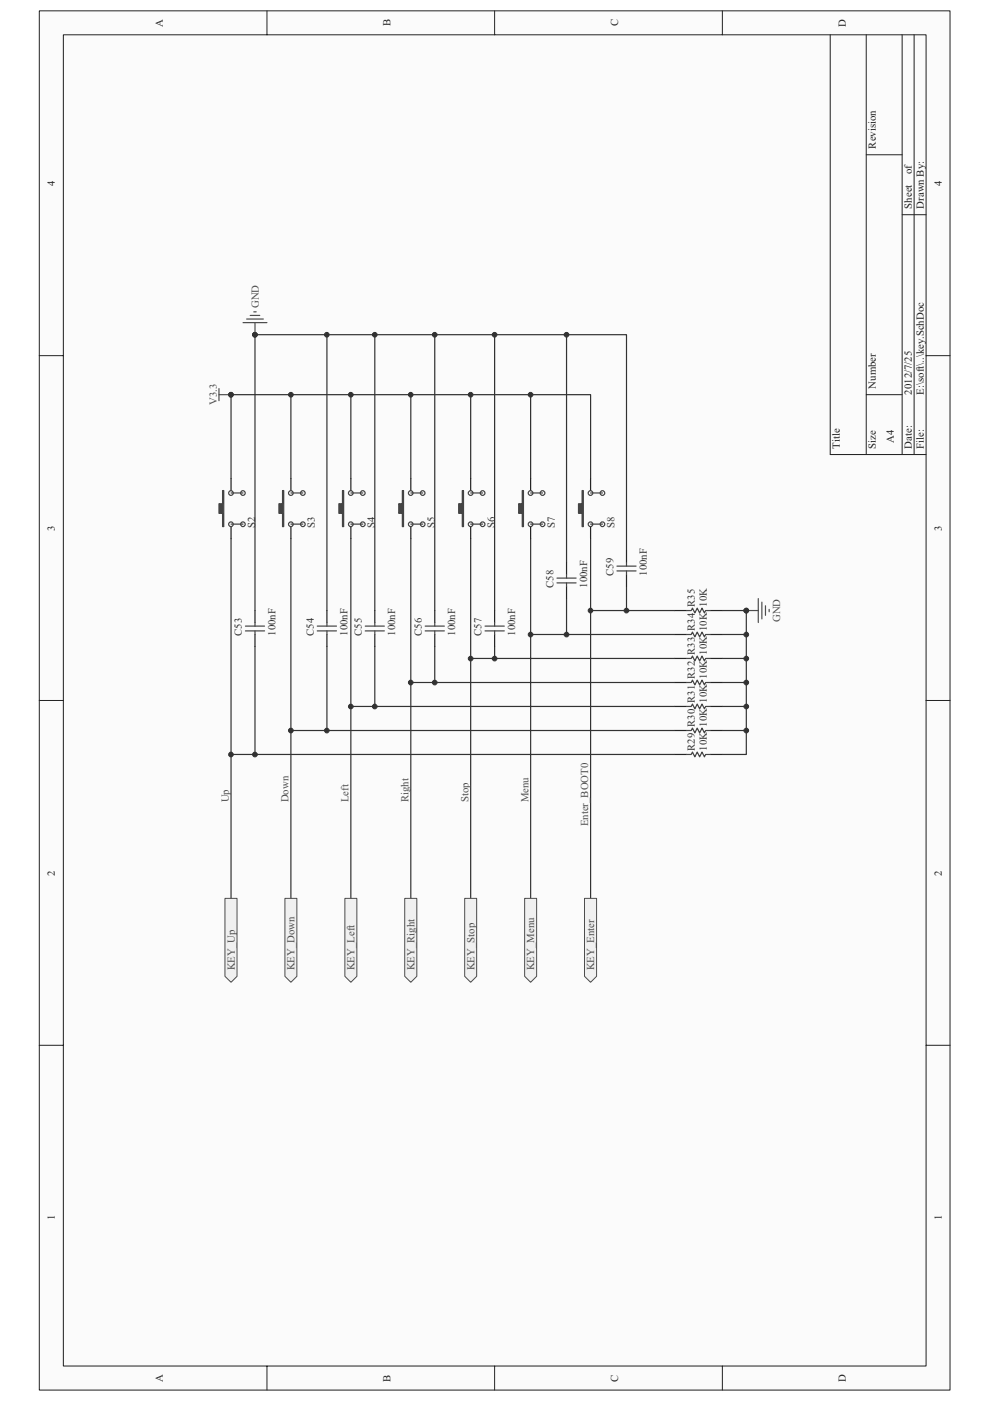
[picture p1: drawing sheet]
<svg xmlns="http://www.w3.org/2000/svg" width="210mm" height="297mm" viewBox="0 0 210 297" stroke-linecap="round" stroke-linejoin="round" font-family="sans-serif">
<path d="M8.4 2.3h193.1v292.4h-193.1z" fill="#fafbfb"/>
<path d="M8.3 2.3h193.2v292.4h-193.2z" fill="none" stroke="#231f20" stroke-width=".21"/>
<path d="M13.5 7.4h182.9v282.2h-182.9z" fill="#fafbfb"/>
<g fill="none" stroke="#231f20" stroke-width=".21">
<path d="M13.4 7.4h183v282.2h-183zM56.6 2.3v5.1M104.9 2.3v5.1M153.2 2.3v5.1M176.1 7.4v89h20.3M183.7 7.4v89M191.3 7.4v89M193.9 7.4v89M183.7 32.8h7.6M191.3 45.5h5.1M8.3 75.4h5.1M196.4 75.4h5.1"/>
<path d="M183.7 83.7h7.6M8.3 148.5h5.1M196.4 148.5h5.1M8.3 221.6h5.1M196.4 221.6h5.1M56.6 289.6v5.1M104.9 289.6v5.1M153.2 289.6v5.1"/>
</g>
<path d="M49 101.5v-17.8h76.3v17.8" fill="none" stroke="#333133" stroke-width=".25"/>
<circle cx="49" cy="83.7" r=".49" fill="#333133"/>
<circle cx="49" cy="83.7" r=".49" fill="none" stroke="#333133" stroke-width=".21"/>
<path d="M61.7 83.7v17.8" fill="none" stroke="#333133" stroke-width=".25"/>
<circle cx="61.7" cy="83.7" r=".49" fill="#333133"/>
<circle cx="61.7" cy="83.7" r=".49" fill="none" stroke="#333133" stroke-width=".21"/>
<path d="M74.4 83.7v17.8" fill="none" stroke="#333133" stroke-width=".25"/>
<circle cx="74.4" cy="83.7" r=".49" fill="#333133"/>
<circle cx="74.4" cy="83.7" r=".49" fill="none" stroke="#333133" stroke-width=".21"/>
<path d="M87.1 83.7v17.8" fill="none" stroke="#333133" stroke-width=".25"/>
<circle cx="87.1" cy="83.7" r=".49" fill="#333133"/>
<circle cx="87.1" cy="83.7" r=".49" fill="none" stroke="#333133" stroke-width=".21"/>
<path d="M99.8 83.7v17.8" fill="none" stroke="#333133" stroke-width=".25"/>
<circle cx="99.8" cy="83.7" r=".49" fill="#333133"/>
<circle cx="99.8" cy="83.7" r=".49" fill="none" stroke="#333133" stroke-width=".21"/>
<path d="M112.5 83.7v17.8" fill="none" stroke="#333133" stroke-width=".25"/>
<circle cx="112.5" cy="83.7" r=".49" fill="#333133"/>
<circle cx="112.5" cy="83.7" r=".49" fill="none" stroke="#333133" stroke-width=".21"/>
<path d="M158.3 129.4h2.5M160.8 126.9v5.1M161.6 127.7v3.5M162.4 128.4v2.1M163.1 129.2v.5" fill="none" stroke="#4c4c4e" stroke-width=".25"/>
<circle cx="158.3" cy="129.5" r=".49" fill="#333133"/>
<circle cx="158.3" cy="129.5" r=".49" fill="none" stroke="#333133" stroke-width=".21"/>
<path d="M49 114.2v76.3M61.7 114.2v76.3M74.4 114.2v76.3M87.1 114.2v76.3M99.8 114.2v76.3M112.5 114.2v76.3M125.3 114.2v76.3" fill="none" stroke="#333133" stroke-width=".25"/>
<path d="M47.7 190.5h2.6v16.5l-1.3 1.3-1.3-1.3z" fill-rule="evenodd" fill="#eff0f0"/>
<path d="M47.7 190.5h2.6v16.5l-1.3 1.3-1.3-1.3z" fill="none" stroke="#4c4c4e" stroke-width=".21"/>
<path d="M60.4 190.5h2.6v16.5l-1.3 1.3-1.3-1.3z" fill-rule="evenodd" fill="#eff0f0"/>
<path d="M60.4 190.5h2.6v16.5l-1.3 1.3-1.3-1.3z" fill="none" stroke="#4c4c4e" stroke-width=".21"/>
<path d="M73.1 190.5h2.6v16.5l-1.3 1.3-1.3-1.3z" fill-rule="evenodd" fill="#eff0f0"/>
<path d="M73.1 190.5h2.6v16.5l-1.3 1.3-1.3-1.3z" fill="none" stroke="#4c4c4e" stroke-width=".21"/>
<path d="M85.8 190.5h2.6v16.5l-1.3 1.3-1.3-1.3z" fill-rule="evenodd" fill="#eff0f0"/>
<path d="M85.8 190.5h2.6v16.5l-1.3 1.3-1.3-1.3z" fill="none" stroke="#4c4c4e" stroke-width=".21"/>
<path d="M98.6 190.5h2.5v16.5l-1.3 1.3-1.2-1.3z" fill-rule="evenodd" fill="#eff0f0"/>
<path d="M98.6 190.5h2.5v16.5l-1.3 1.3-1.2-1.3z" fill="none" stroke="#4c4c4e" stroke-width=".21"/>
<path d="M111.3 190.5h2.5v16.5l-1.3 1.3-1.2-1.3z" fill-rule="evenodd" fill="#eff0f0"/>
<path d="M111.3 190.5h2.5v16.5l-1.3 1.3-1.2-1.3z" fill="none" stroke="#4c4c4e" stroke-width=".21"/>
<path d="M124 190.5h2.5v16.5l-1.2 1.3-1.3-1.3z" fill-rule="evenodd" fill="#eff0f0"/>
<path d="M124 190.5h2.5v16.5l-1.2 1.3-1.3-1.3z" fill="none" stroke="#4c4c4e" stroke-width=".21"/>
<path d="M49 101.5v2.5M49 111.7v2.5" fill="none" stroke="#231f20" stroke-width=".25"/>
<path d="M47.2 104h.3v7.7h-.3v-2.9h-.8v-2h.8z" fill-rule="evenodd" fill="#434344"/>
<g fill="none" stroke="#434344" stroke-width=".25">
<path d="M47.2 104h.3v7.7h-.3v-2.9h-.8v-2h.8zM49 111.1h2.5M49 104.5h2.5"/>
<circle cx="49" cy="111.1" r=".49"/>
<circle cx="49" cy="104.5" r=".5"/>
<circle cx="51.5" cy="111.1" r=".49"/>
<circle cx="51.5" cy="104.5" r=".5"/>
</g>
<path d="M61.7 101.5v2.5M61.7 111.7v2.5" fill="none" stroke="#231f20" stroke-width=".25"/>
<path d="M59.9 104h.3v7.7h-.3v-2.9h-.7v-2h.7z" fill-rule="evenodd" fill="#434344"/>
<g fill="none" stroke="#434344" stroke-width=".25">
<path d="M59.9 104h.3v7.7h-.3v-2.9h-.7v-2h.7zM61.7 111.1h2.5M61.7 104.5h2.5"/>
<circle cx="61.7" cy="111.2" r=".49"/>
<circle cx="61.7" cy="104.5" r=".5"/>
<circle cx="64.2" cy="104.5" r=".5"/>
<circle cx="64.2" cy="111.2" r=".49"/>
</g>
<path d="M74.4 101.5v2.5M74.4 111.7v2.5" fill="none" stroke="#231f20" stroke-width=".25"/>
<path d="M72.6 104h.3v7.7h-.3v-2.9h-.7v-2h.7z" fill-rule="evenodd" fill="#434344"/>
<g fill="none" stroke="#434344" stroke-width=".25">
<path d="M72.6 104h.3v7.7h-.3v-2.9h-.7v-2h.7zM74.4 111.1h2.6M74.4 104.5h2.6"/>
<circle cx="74.4" cy="111.2" r=".49"/>
<circle cx="74.4" cy="104.5" r=".5"/>
<circle cx="76.9" cy="111.2" r=".49"/>
<circle cx="76.9" cy="104.5" r=".5"/>
</g>
<path d="M87.1 101.5v2.5M87.1 111.7v2.5" fill="none" stroke="#231f20" stroke-width=".25"/>
<path d="M85.3 104h.3v7.7h-.3v-2.9h-.7v-2h.7z" fill-rule="evenodd" fill="#434344"/>
<g fill="none" stroke="#434344" stroke-width=".25">
<path d="M85.3 104h.3v7.7h-.3v-2.9h-.7v-2h.7zM87.1 111.1h2.6M87.1 104.5h2.6"/>
<circle cx="87.1" cy="104.5" r=".5"/>
<circle cx="87.1" cy="111.1" r=".49"/>
<circle cx="89.7" cy="111.1" r=".49"/>
<circle cx="89.7" cy="104.5" r=".5"/>
</g>
<path d="M99.8 101.5v2.5M99.8 111.7v2.5" fill="none" stroke="#231f20" stroke-width=".25"/>
<path d="M98.1 104h.2v7.7h-.2v-2.9h-.8v-2h.8z" fill-rule="evenodd" fill="#434344"/>
<g fill="none" stroke="#434344" stroke-width=".25">
<path d="M98.1 104h.2v7.7h-.2v-2.9h-.8v-2h.8zM99.8 111.1h2.6M99.8 104.5h2.6"/>
<circle cx="99.8" cy="111.2" r=".49"/>
<circle cx="99.8" cy="104.5" r=".5"/>
<circle cx="102.4" cy="104.5" r=".5"/>
<circle cx="102.4" cy="111.2" r=".49"/>
</g>
<path d="M112.5 101.5v2.5M112.5 111.7v2.5" fill="none" stroke="#231f20" stroke-width=".25"/>
<path d="M110.8 104h.2v7.7h-.2v-2.9h-.8v-2h.8z" fill-rule="evenodd" fill="#434344"/>
<g fill="none" stroke="#434344" stroke-width=".25">
<path d="M110.8 104h.2v7.7h-.2v-2.9h-.8v-2h.8zM112.5 111.1h2.6M112.5 104.5h2.6"/>
<circle cx="112.5" cy="111.2" r=".49"/>
<circle cx="112.5" cy="104.5" r=".5"/>
<circle cx="115.1" cy="104.5" r=".5"/>
<circle cx="115.1" cy="111.2" r=".49"/>
</g>
<path d="M125.3 101.5v2.5M125.3 111.7v2.5" fill="none" stroke="#231f20" stroke-width=".25"/>
<path d="M123.5 104h.2v7.7h-.2v-2.9h-.8v-2h.8z" fill-rule="evenodd" fill="#434344"/>
<g fill="none" stroke="#434344" stroke-width=".25">
<path d="M123.5 104h.2v7.7h-.2v-2.9h-.8v-2h.8zM125.3 111.1h2.5M125.3 104.5h2.5M145.6 139.6h1l.3-.5 .5 1 .5-1 .5 1 .5-1 .5 1 .3-.5h1M145.6 134.5h1l.3-.5 .5 1 .5-1 .5 1 .5-1 .5 1 .3-.5h1M145.6 129.4h1l.3-.5 .5 1.1 .5-1.1 .5 1.1 .5-1.1 .5 1.1 .3-.6h1M145.6 160h1l.3-.5 .5 1 .5-1 .5 1 .5-1 .5 1 .3-.5h1M145.6 154.9h1l.3-.5 .5 1 .5-1 .5 1 .5-1 .5 1 .3-.5h1M145.6 149.8h1l.3-.5 .5 1 .5-1 .5 1 .5-1 .5 1 .3-.5h1M145.6 144.7h1l.3-.5 .5 1 .5-1 .5 1 .5-1 .5 1 .3-.5h1"/>
<circle cx="125.2" cy="104.5" r=".5"/>
<circle cx="125.2" cy="111.1" r=".49"/>
<circle cx="127.8" cy="111.1" r=".49"/>
<circle cx="127.8" cy="104.5" r=".5"/>
</g>
<g fill="none" stroke="#231f20" stroke-width=".25">
<path d="M143 139.6h2.6M143 134.5h2.6M143 129.4h2.6M150.7 139.6h2.5M150.7 134.5h2.5M150.7 129.4h2.5M143 160h2.6M143 154.9h2.6M143 149.8h2.6M143 144.7h2.6M150.7 160h2.5M150.7 154.9h2.5"/>
<path d="M150.7 149.8h2.5M150.7 144.7h2.5"/>
</g>
<path d="M49 160h94" fill="none" stroke="#333133" stroke-width=".25"/>
<circle cx="49" cy="160" r=".5" fill="#333133"/>
<circle cx="49" cy="160" r=".5" fill="none" stroke="#333133" stroke-width=".21"/>
<path d="M61.7 154.9h81.3" fill="none" stroke="#333133" stroke-width=".25"/>
<circle cx="61.7" cy="154.9" r=".49" fill="#333133"/>
<circle cx="61.7" cy="154.9" r=".49" fill="none" stroke="#333133" stroke-width=".21"/>
<path d="M74.4 149.8h68.6" fill="none" stroke="#333133" stroke-width=".25"/>
<circle cx="74.4" cy="149.8" r=".5" fill="#333133"/>
<circle cx="74.4" cy="149.8" r=".5" fill="none" stroke="#333133" stroke-width=".21"/>
<path d="M87.1 144.7h55.9" fill="none" stroke="#333133" stroke-width=".25"/>
<circle cx="87.1" cy="144.7" r=".49" fill="#333133"/>
<circle cx="87.1" cy="144.7" r=".49" fill="none" stroke="#333133" stroke-width=".21"/>
<path d="M99.8 139.6h43.2" fill="none" stroke="#333133" stroke-width=".25"/>
<circle cx="99.8" cy="139.6" r=".49" fill="#333133"/>
<circle cx="99.8" cy="139.6" r=".49" fill="none" stroke="#333133" stroke-width=".21"/>
<path d="M112.5 134.5h30.5" fill="none" stroke="#333133" stroke-width=".25"/>
<circle cx="112.5" cy="134.5" r=".5" fill="#333133"/>
<circle cx="112.5" cy="134.5" r=".5" fill="none" stroke="#333133" stroke-width=".21"/>
<path d="M125.3 129.4h17.7" fill="none" stroke="#333133" stroke-width=".25"/>
<circle cx="125.2" cy="129.5" r=".49" fill="#333133"/>
<circle cx="125.2" cy="129.5" r=".49" fill="none" stroke="#333133" stroke-width=".21"/>
<path d="M153.2 129.4h5.1v30.6h-5.1" fill="none" stroke="#333133" stroke-width=".25"/>
<circle cx="158.3" cy="129.5" r=".49" fill="#333133"/>
<circle cx="158.3" cy="129.5" r=".49" fill="none" stroke="#333133" stroke-width=".21"/>
<path d="M153.2 134.5h5.1" fill="none" stroke="#333133" stroke-width=".25"/>
<circle cx="158.3" cy="134.5" r=".5" fill="#333133"/>
<circle cx="158.3" cy="134.5" r=".5" fill="none" stroke="#333133" stroke-width=".21"/>
<path d="M153.2 139.6h5.1" fill="none" stroke="#333133" stroke-width=".25"/>
<circle cx="158.3" cy="139.6" r=".49" fill="#333133"/>
<circle cx="158.3" cy="139.6" r=".49" fill="none" stroke="#333133" stroke-width=".21"/>
<path d="M153.2 144.7h5.1" fill="none" stroke="#333133" stroke-width=".25"/>
<circle cx="158.3" cy="144.7" r=".49" fill="#333133"/>
<circle cx="158.3" cy="144.7" r=".49" fill="none" stroke="#333133" stroke-width=".21"/>
<path d="M153.2 149.8h5.1" fill="none" stroke="#333133" stroke-width=".25"/>
<circle cx="158.3" cy="149.8" r=".5" fill="#333133"/>
<circle cx="158.3" cy="149.8" r=".5" fill="none" stroke="#333133" stroke-width=".21"/>
<path d="M153.2 154.9h5.1" fill="none" stroke="#333133" stroke-width=".25"/>
<circle cx="158.3" cy="154.9" r=".49" fill="#333133"/>
<circle cx="158.3" cy="154.9" r=".49" fill="none" stroke="#333133" stroke-width=".21"/>
<path d="M46.4 83.7h2.6M46.4 82.4v2.5" fill="none" stroke="#4c4c4e" stroke-width=".25"/>
<circle cx="49" cy="83.7" r=".49" fill="#333133"/>
<circle cx="49" cy="83.7" r=".49" fill="none" stroke="#333133" stroke-width=".21"/>
<path d="M51.5 68.4h5.1M52.3 67.6h3.6M53.1 66.9h2M53.8 66.1h.5M54.1 68.4v2.6" fill="none" stroke="#4c4c4e" stroke-width=".25"/>
<circle cx="54.1" cy="71" r=".49" fill="#333133"/>
<circle cx="54.1" cy="71" r=".49" fill="none" stroke="#333133" stroke-width=".21"/>
<path d="M120.2 71v48.3" fill="none" stroke="#333133" stroke-width=".25"/>
<circle cx="120.2" cy="71" r=".49" fill="#333133"/>
<circle cx="120.2" cy="71" r=".49" fill="none" stroke="#333133" stroke-width=".21"/>
<path d="M132.9 124.3v5.1" fill="none" stroke="#333133" stroke-width=".25"/>
<circle cx="132.9" cy="129.5" r=".49" fill="#333133"/>
<circle cx="132.9" cy="129.5" r=".49" fill="none" stroke="#333133" stroke-width=".21"/>
<path d="M120.2 126.9v7.6" fill="none" stroke="#333133" stroke-width=".25"/>
<circle cx="120.2" cy="134.5" r=".5" fill="#333133"/>
<circle cx="120.2" cy="134.5" r=".5" fill="none" stroke="#333133" stroke-width=".21"/>
<path d="M104.9 137.1v2.5" fill="none" stroke="#333133" stroke-width=".25"/>
<circle cx="104.9" cy="139.6" r=".49" fill="#333133"/>
<circle cx="104.9" cy="139.6" r=".49" fill="none" stroke="#333133" stroke-width=".21"/>
<path d="M104.9 71v58.4" fill="none" stroke="#333133" stroke-width=".25"/>
<circle cx="104.9" cy="71" r=".49" fill="#333133"/>
<circle cx="104.9" cy="71" r=".49" fill="none" stroke="#333133" stroke-width=".21"/>
<path d="M54.1 137.1v22.9" fill="none" stroke="#333133" stroke-width=".25"/>
<circle cx="54.1" cy="160" r=".5" fill="#333133"/>
<circle cx="54.1" cy="160" r=".5" fill="none" stroke="#333133" stroke-width=".21"/>
<path d="M69.3 137.1v17.8" fill="none" stroke="#333133" stroke-width=".25"/>
<circle cx="69.3" cy="154.9" r=".49" fill="#333133"/>
<circle cx="69.3" cy="154.9" r=".49" fill="none" stroke="#333133" stroke-width=".21"/>
<path d="M79.5 137.1v12.7" fill="none" stroke="#333133" stroke-width=".25"/>
<circle cx="79.5" cy="149.8" r=".5" fill="#333133"/>
<circle cx="79.5" cy="149.8" r=".5" fill="none" stroke="#333133" stroke-width=".21"/>
<path d="M92.2 137.1v7.6" fill="none" stroke="#333133" stroke-width=".25"/>
<circle cx="92.2" cy="144.7" r=".49" fill="#333133"/>
<circle cx="92.2" cy="144.7" r=".49" fill="none" stroke="#333133" stroke-width=".21"/>
<path d="M132.9 116.7v-45.7h-78.8v58.4" fill="none" stroke="#333133" stroke-width=".25"/>
<circle cx="54.1" cy="71" r=".49" fill="#333133"/>
<circle cx="54.1" cy="71" r=".49" fill="none" stroke="#333133" stroke-width=".21"/>
<path d="M69.3 71v58.4" fill="none" stroke="#333133" stroke-width=".25"/>
<circle cx="69.3" cy="71" r=".49" fill="#333133"/>
<circle cx="69.3" cy="71" r=".49" fill="none" stroke="#333133" stroke-width=".21"/>
<path d="M79.5 71v58.4" fill="none" stroke="#333133" stroke-width=".25"/>
<circle cx="79.5" cy="71" r=".49" fill="#333133"/>
<circle cx="79.5" cy="71" r=".49" fill="none" stroke="#333133" stroke-width=".21"/>
<path d="M92.2 71v58.4" fill="none" stroke="#333133" stroke-width=".25"/>
<circle cx="92.2" cy="71" r=".49" fill="#333133"/>
<circle cx="92.2" cy="71" r=".49" fill="none" stroke="#333133" stroke-width=".21"/>
<g fill="none" stroke="#231f20" stroke-width=".25">
<path d="M120.2 119.3v2.5M132.9 116.7v2.6M54.1 129.4v2.6M54.1 134.5v2.6M69.3 129.4v2.6M69.3 134.5v2.6M79.5 129.4v2.6M79.5 134.5v2.6M92.2 129.4v2.6M92.2 134.5v2.6M104.9 129.4v2.6M104.9 134.5v2.6"/>
<path d="M120.2 124.3v2.6M132.9 121.8v2.5"/>
</g>
<g fill="none" stroke="#434344" stroke-width=".25">
<path d="M132.9 119.3v.7M52.1 132.7h4M52.1 133.8h4M54.1 132v.7M54.1 133.8v.7M67.3 132.7h4.1M67.3 133.8h4.1M69.3 132v.7M69.3 133.8v.7M77.5 132.7h4M77.5 133.8h4M79.5 132v.7"/>
<path d="M79.5 133.8v.7M90.2 132.7h4M90.2 133.8h4M92.2 132v.7M92.2 133.8v.7M102.9 133.8h4.1M102.9 132.7h4.1M104.9 132v.7M104.9 133.8v.7M118.1 123.6h4.1M118.1 122.6h4.1M120.2 121.8v.8"/>
<path d="M120.2 123.6v.7M130.9 121h4M130.9 120h4M132.9 121v.8"/>
</g>
<g font-size="2.3" fill="#231f20">
<text x="34.5" y="5.7" transform="rotate(-90 34.5 5.7)">A</text>
<text x="82.8" y="5.6" transform="rotate(-90 82.8 5.6)">B</text>
<text x="131.1" y="5.6" transform="rotate(-90 131.1 5.6)">C</text>
<text x="179.4" y="5.7" transform="rotate(-90 179.4 5.7)">D</text>
<text x="185.8" y="31.5" transform="rotate(-90 185.8 31.5)">Revision</text>
<text x="11.7" y="39.4" transform="rotate(-90 11.7 39.4)">4</text>
<text x="193.4" y="36.9" transform="rotate(-90 193.4 36.9)">of</text>
<text x="199.7" y="39.4" transform="rotate(-90 199.7 39.4)">4</text>
<text x="193.4" y="44.2" transform="rotate(-90 193.4 44.2)">Sheet</text>
<text x="195.9" y="44.2" transform="rotate(-90 195.9 44.2)">Drawn By:</text>
<text x="185.8" y="82.4" transform="rotate(-90 185.8 82.4)">Number</text>
<text x="193.4" y="83.7" transform="rotate(-90 193.4 83.7)">2012/7/25</text>
<text x="195.9" y="83.7" transform="rotate(-90 195.9 83.7)">E:\soft\..\key.SchDoc</text>
<text x="178.1" y="95.1" transform="rotate(-90 178.1 95.1)">Title</text>
<text x="185.8" y="95.1" transform="rotate(-90 185.8 95.1)">Size</text>
<text x="189.6" y="93.8" transform="rotate(-90 189.6 93.8)">A4</text>
<text x="193.4" y="95.1" transform="rotate(-90 193.4 95.1)">Date:</text>
<text x="195.9" y="95.1" transform="rotate(-90 195.9 95.1)">File:</text>
<text x="11.7" y="112.5" transform="rotate(-90 11.7 112.5)">3</text>
<text x="199.7" y="112.5" transform="rotate(-90 199.7 112.5)">3</text>
<text x="11.7" y="185.6" transform="rotate(-90 11.7 185.6)">2</text>
<text x="199.7" y="185.6" transform="rotate(-90 199.7 185.6)">2</text>
<text x="11.7" y="258.8" transform="rotate(-90 11.7 258.8)">1</text>
<text x="199.7" y="258.8" transform="rotate(-90 199.7 258.8)">1</text>
<text x="34.5" y="293" transform="rotate(-90 34.5 293)">A</text>
<text x="82.8" y="292.9" transform="rotate(-90 82.8 292.9)">B</text>
<text x="131.1" y="292.9" transform="rotate(-90 131.1 292.9)">C</text>
<text x="179.4" y="293" transform="rotate(-90 179.4 293)">D</text>
</g>
<g font-size="2.3" fill="#4c4c4e">
<text x="54.9" y="65.4" transform="rotate(-90 54.9 65.4)">GND</text>
<text x="46" y="85.9" transform="rotate(-90 46 85.9)">V3.3</text>
<text x="165.4" y="131.9" transform="rotate(-90 165.4 131.9)">GND</text>
<text x="48.5" y="170.1" transform="rotate(-90 48.5 170.1)">Up</text>
<text x="61.2" y="170.1" transform="rotate(-90 61.2 170.1)">Down</text>
<text x="73.9" y="170.1" transform="rotate(-90 73.9 170.1)">Left</text>
<text x="86.6" y="170.1" transform="rotate(-90 86.6 170.1)">Right</text>
<text x="99.3" y="170.1" transform="rotate(-90 99.3 170.1)">Stop</text>
<text x="112.1" y="170.1" transform="rotate(-90 112.1 170.1)">Menu</text>
<text x="124.8" y="175.2" transform="rotate(-90 124.8 175.2)">Enter_BOOT0</text>
<text x="49.8" y="205.7" transform="rotate(-90 49.8 205.7)">KEY_Up</text>
<text x="62.5" y="205.7" transform="rotate(-90 62.5 205.7)">KEY_Down</text>
<text x="75.2" y="205.7" transform="rotate(-90 75.2 205.7)">KEY_Left</text>
<text x="87.9" y="205.7" transform="rotate(-90 87.9 205.7)">KEY_Right</text>
<text x="100.6" y="205.7" transform="rotate(-90 100.6 205.7)">KEY_Stop</text>
<text x="113.3" y="205.7" transform="rotate(-90 113.3 205.7)">KEY_Menu</text>
<text x="126" y="205.7" transform="rotate(-90 126 205.7)">KEY_Enter</text>
</g>
<g font-size="2.3" fill="#333133">
<text x="54.1" y="111.9" transform="rotate(-90 54.1 111.9)">S2</text>
<text x="66.8" y="111.9" transform="rotate(-90 66.8 111.9)">S3</text>
<text x="79.5" y="111.9" transform="rotate(-90 79.5 111.9)">S4</text>
<text x="92.2" y="111.9" transform="rotate(-90 92.2 111.9)">S5</text>
<text x="104.9" y="111.9" transform="rotate(-90 104.9 111.9)">S6</text>
<text x="117.6" y="111.9" transform="rotate(-90 117.6 111.9)">S7</text>
<text x="130.4" y="111.9" transform="rotate(-90 130.4 111.9)">S8</text>
<text x="117.4" y="124.6" transform="rotate(-90 117.4 124.6)">C58</text>
<text x="124.5" y="124.6" transform="rotate(-90 124.5 124.6)">100nF</text>
<text x="130.1" y="122.1" transform="rotate(-90 130.1 122.1)">C59</text>
<text x="137.2" y="122.1" transform="rotate(-90 137.2 122.1)">100nF</text>
<text x="51.3" y="134.8" transform="rotate(-90 51.3 134.8)">C53</text>
<text x="58.4" y="134.8" transform="rotate(-90 58.4 134.8)">100nF</text>
<text x="66.5" y="134.8" transform="rotate(-90 66.5 134.8)">C54</text>
<text x="73.7" y="134.8" transform="rotate(-90 73.7 134.8)">100nF</text>
<text x="76.7" y="134.8" transform="rotate(-90 76.7 134.8)">C55</text>
<text x="83.8" y="134.8" transform="rotate(-90 83.8 134.8)">100nF</text>
<text x="89.4" y="134.8" transform="rotate(-90 89.4 134.8)">C56</text>
<text x="96.6" y="134.8" transform="rotate(-90 96.6 134.8)">100nF</text>
<text x="102.1" y="134.8" transform="rotate(-90 102.1 134.8)">C57</text>
<text x="109.3" y="134.8" transform="rotate(-90 109.3 134.8)">100nF</text>
<text x="147.4" y="159.2" transform="rotate(-90 147.4 159.2)">R29 R30 R31 R32 R33 R34 R35</text>
<text x="149.9" y="159.2" transform="rotate(-90 149.9 159.2)">10K 10K 10K 10K 10K 10K 10K</text>
</g>
</svg>
